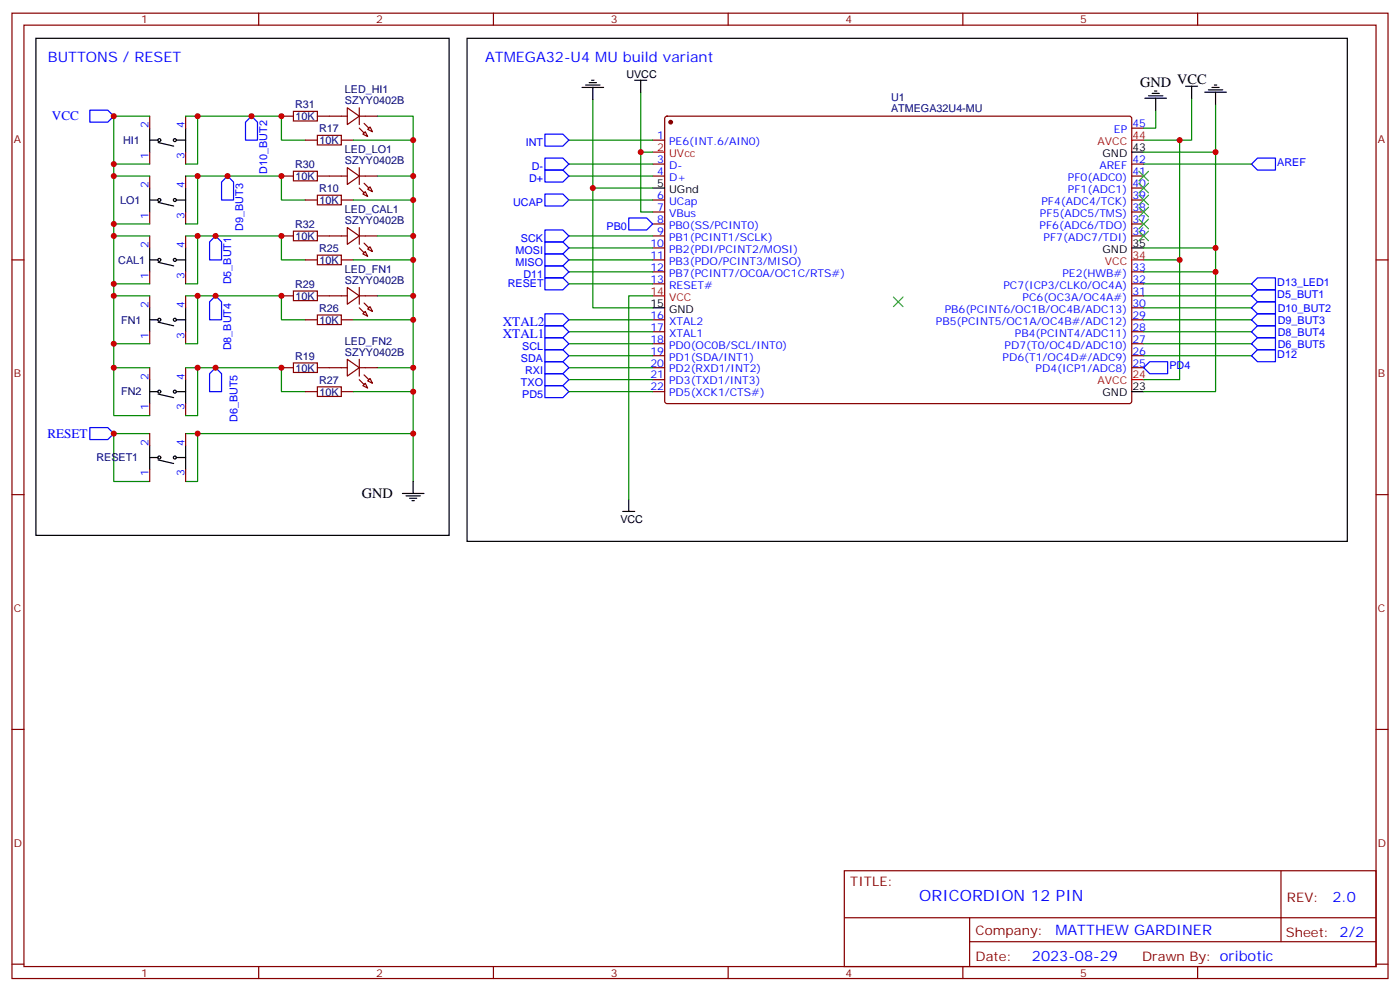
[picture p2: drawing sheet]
<svg xmlns="http://www.w3.org/2000/svg" width="412mm" height="292mm" viewBox="0 0 412 292" stroke-linecap="round" stroke-linejoin="round" font-family="sans-serif">
<g fill="none" stroke="#870000" stroke-width=".35">
<path d="M3.5 3.9h405.4v284.3h-405.4zM7.1 7.4h398.2v277.3h-398.2zM76.2 3.9v3.5M145.3 3.9v3.5M214.5 3.9v3.5M283.6 3.9v3.5M352.8 3.9v3.5M44.1 34.2v3.5M54.7 34.2v3.5M82.9 34.2h3.5M86.4 32.8h7.1v2.8h-7.1zM93.5 39.9h7v2.8h-7z"/>
<path d="M93.5 34.2h8.8M102.3 31.8l3.5 2.4-3.5 2.5zM105.8 31.8v4.9M105.8 34.2h5.3M106.9 39.5l.7-.7 .7 1.4zM108.3 38.1l.7-.7 .7 1.4zM196 34.4l.5-.2 136.4 .1 .5 .6-.1 83.6-.6 .4-136.5-.1-.4-.6v-83.3zM333.4 37.7h3.5M44.1 44.8v3.5M44.1 51.9v3.5M54.7 44.8v3.5M54.7 51.9v3.5"/>
<path d="M82.9 51.9h3.5M86.4 50.4h7.1v2.9h-7.1zM90 41.3h3.5M90 58.9h3.5M93.5 57.5h7v2.8h-7zM93.5 51.9h8.8M100.5 41.3h3.6M100.5 58.9h3.6M102.3 49.4l3.5 2.5-3.5 2.4zM105.8 49.4v4.9M105.8 51.9h5.3M106.9 57.2l.7-.8 .7 1.5z"/>
<path d="M108.3 55.7l.7-.7 .7 1.4zM192.3 51.9h3.5M192.3 41.3h3.5M192.3 58.9h3.5M192.3 48.3h3.5M333.4 51.9h3.5M333.4 58.9h3.5M333.4 48.3h3.5M333.4 55.4h3.5M3.5 76.6h3.6M44.1 62.4v3.6M44.1 69.5v3.5"/>
<path d="M54.7 62.4v3.6M54.7 69.5v3.5M82.9 69.5h3.5M86.4 68.1h7.1v2.8h-7.1zM90 76.6h3.5M93.5 75.1h7v2.9h-7zM93.5 69.5h8.8M100.5 76.6h3.6M102.3 67l3.5 2.5-3.5 2.5zM105.8 69.5h5.3M105.8 67v5M107.6 74.1l.7 1.4-1.4-.7z"/>
<path d="M108.3 73.4l.7-.7 .7 1.4zM192.3 76.6h3.5M192.3 69.5h3.5M192.3 62.4h3.5M192.3 66h3.5M192.3 73h3.5M333.4 69.5h3.5M333.4 62.4h3.5M333.4 66h3.5M405.3 76.6h3.6M44.1 80.1v3.5M44.1 87.1v3.6"/>
<path d="M44.1 97.7v3.5M54.7 80.1v3.5M54.7 87.1v3.6M54.7 97.7v3.5M82.9 87.1h3.5M86.4 85.7h7.1v2.8h-7.1zM90 94.2h3.5M93.5 92.8h7v2.8h-7zM93.5 87.1h8.8M100.5 94.2h3.6M102.3 84.7l3.5 2.4-3.5 2.5zM105.8 84.7v4.9"/>
<path d="M105.8 87.1h5.3M106.9 92.4l.7-.7 .7 1.4zM108.3 91l.7-.7 .7 1.4zM192.3 94.2h3.5M192.3 80.1h3.5M192.3 83.6h3.5M192.3 97.7h3.5M333.4 87.1h3.5M333.4 94.2h3.5M333.4 80.1h3.5M333.4 83.6h3.5M333.4 97.7h3.5"/>
<path d="M333.4 90.7h3.5M44.1 108.3v3.5M44.1 118.9v3.5M54.7 108.3v3.5M54.7 118.9v3.5M82.9 108.3h3.5M86.4 106.9h7.1v2.8h-7.1zM90 115.4h3.5M93.5 113.9h7v2.9h-7zM93.5 108.3h8.8M100.5 115.4h3.6M102.3 105.8l3.5 2.5-3.5 2.5z"/>
<path d="M105.8 105.8v5M105.8 108.3h5.3M106.9 113.6l.7-.7 .7 1.4zM108.3 112.2l.7-.7 .7 1.4zM192.3 108.3h3.5M192.3 115.4h3.5M192.3 101.2h3.5M192.3 104.8h3.5M192.3 111.8h3.5M333.4 108.3h3.5M333.4 101.2h3.5M333.4 104.8h3.5"/>
<path d="M44.1 127.7v3.5M44.1 138.3v3.5M54.7 127.7v3.5M54.7 138.3v3.5M3.5 145.7h3.6M405.3 145.7h3.6M3.5 214.8h3.6M405.3 214.8h3.6M248.7 256.5h156.6v28.2h-156.6zM377.3 256.5v20.9M248.7 270.3h156.5M285.6 277.4h119.6"/>
<path d="M285.6 270.3v14.1M3.5 284h3.6M76.2 284.7v3.5M145.3 284.7v3.5M214.5 284.7v3.5M283.6 284.7v3.5M352.8 284.7v3.5M405.3 284h3.6"/>
</g>
<g fill="none" stroke="#00f" stroke-width=".35">
<path d="M26.5 32.5h5.2l1.8 1.7-1.8 1.8h-5.2zM72.3 36l1.8-1.8 1.7 1.8v5.3h-3.5zM160.5 39.5h5.3l1.8 1.8-1.8 1.7h-5.3zM67 51.9l1.8 1.7v5.3h-3.5v-5.3zM160.5 50.1h5.3l1.8 1.8-1.8 1.7h-5.3zM160.5 46.6h5.3l1.8 1.7-1.8 1.8h-5.3zM160.5 57.2h5.3l1.8 1.7-1.8 1.8h-5.3zM368.7 48.3l1.7-1.7h5.3v3.5h-5.3zM63.5 69.5l1.8 1.8v5.3h-3.6v-5.3zM160.5 78.3h5.3l1.8 1.8-1.8 1.7h-5.3zM160.5 74.8h5.3l1.8 1.8-1.8 1.7h-5.3zM160.5 71.3h5.3l1.8 1.7-1.8 1.8h-5.3z"/>
<path d="M160.5 67.7h5.3l1.8 1.8-1.8 1.8h-5.3zM185.2 64.2h5.3l1.8 1.8-1.8 1.7h-5.3zM63.5 87.1l1.8 1.8v5.3h-3.6v-5.3zM160.5 96h5.3l1.8 1.7-1.8 1.8h-5.3zM160.5 92.4h5.3l1.8 1.8-1.8 1.8h-5.3zM160.5 81.8h5.3l1.8 1.8-1.8 1.8h-5.3zM160.5 99.5h5.3l1.8 1.7-1.8 1.8h-5.3zM368.7 94.2l1.7-1.8h5.3v3.6h-5.3zM368.7 87.1l1.7-1.7h5.3v3.5h-5.3zM370.4 96h5.3v3.5h-5.3l-1.7-1.8zM370.4 88.9h5.3v3.5h-5.3l-1.7-1.7zM370.4 81.8h5.3v3.6h-5.3l-1.7-1.8z"/>
<path d="M63.5 108.3l1.8 1.8v5.3h-3.6v-5.3zM160.5 103h5.3l1.8 1.8-1.8 1.7h-5.3zM160.5 106.5h5.3l1.8 1.8-1.8 1.8h-5.3zM160.5 110.1h5.3l1.8 1.7-1.8 1.8h-5.3zM160.5 113.6h5.3l1.8 1.8-1.8 1.7h-5.3zM338.7 106.5h5.3v3.6h-5.3l-1.8-1.8zM368.7 101.2l1.7-1.7h5.3v3.5h-5.3zM370.4 103h5.3v3.5h-5.3l-1.7-1.7zM26.5 125.9h5.2l1.8 1.8-1.8 1.8h-5.2z"/>
</g>
<g fill="none" stroke="#008700" stroke-width=".35">
<path d="M44.1 34.2h-10.6v88.2h10.6M54.7 34.2h28.2v7.1h7.1M58.2 34.2v14.1h-3.5M111.1 34.2h10.6v107.6M174.6 29.3v26.1h17.7M188.7 27.2v17.6h3.6M340.4 32.5v5.2h-3.5M351 28.9v12.4h-14.1M358.1 30.7v14.1h-21.2M33.5 51.9h10.6M33.5 48.3h10.6M54.7 51.9h28.2v7h7.1"/>
<path d="M58.2 51.9v14.1h-3.5M104.1 41.3h17.6M104.1 58.9h17.6M111.1 51.9h10.6M167.6 51.9h24.7M167.6 41.3h24.7M167.6 58.9h24.7M167.6 48.3h24.7M174.6 55.4v35.3h17.7M188.7 44.8v17.6h3.6M336.9 48.3h31.8M347.5 41.3v35.3h-10.6"/>
<path d="M358.1 44.8v28.2h-21.2M33.5 69.5h10.6M33.5 66h10.6M54.7 69.5h28.2v7.1h7.1M58.2 69.5v14.1h-3.5M104.1 76.6h17.6M111.1 69.5h10.6M167.6 69.5h24.7M167.6 76.6h24.7M167.6 73h24.7M347.5 76.6v35.2h-10.6M358.1 73v42.4h-21.2"/>
<path d="M33.5 87.1h10.6M33.5 83.6h10.6M54.7 87.1h28.2v7.1h7.1M58.2 87.1v14.1h-3.5M104.1 94.2h17.6M111.1 87.1h10.6M167.6 94.2h24.7M167.6 83.6h24.7M167.6 97.7h24.7M167.6 80.1h24.7M192.3 87.1h-7.1v60M336.9 87.1h31.8"/>
<path d="M336.9 94.2h31.8M336.9 83.6h31.8M336.9 97.7h31.8M336.9 80.1h21.2M336.9 90.7h31.8M33.5 108.3h10.6M33.5 101.2h10.6M54.7 108.3h28.2v7.1h7.1M58.2 108.3v14.1h-3.5M104.1 115.4h17.6M111.1 108.3h10.6M167.6 108.3h24.7"/>
<path d="M167.6 115.4h24.7M167.6 101.2h24.7M167.6 104.8h24.7M167.6 111.8h24.7M336.9 101.2h31.8M336.9 104.8h31.8M44.1 127.7h-10.6v14.1h10.6M54.7 127.7h67M58.2 127.7v14.1h-3.5"/>
</g>
<g fill="none" stroke="#000" stroke-width=".35">
<path d="M10.6 11.3h121.7v146.4h-121.7zM137.6 11.3h259.3v148.2h-259.3zM44.1 37.7v7.1M54.7 37.7v7.1M171.4 25.8h6.4M172.5 25h4.2M173.6 24.3h2.1M174.3 23.6h.7M174.6 25.8v3.5M187 23.6h3.5M188.7 23.6v3.6M337.3 28.9h6.3"/>
<path d="M338.3 28.2h4.2M339.4 27.5h2.1M340.1 26.8h.7M340.4 28.9v3.6M349.2 25.4h3.6M351 25.4v3.5M354.9 27.2h6.3M356 26.5h4.2M357 25.8h2.1M357.7 25h.7M358.1 27.2v3.5M44.1 55.4v7"/>
<path d="M44.1 41.3h2.5M44.1 58.9h2.5M46.6 42l4.6 1M46.6 59.6l4.6 1.1M52.2 41.3h2.5M52.2 58.9h2.5M54.7 55.4v7M192.3 55.4h3.5M333.4 44.8h3.5M44.1 73v7.1M44.1 76.6h2.5M46.6 77.3l4.6 1"/>
<path d="M52.2 76.6h2.5M54.7 73v7.1M333.4 73h3.5M44.1 90.7v7M44.1 94.2h2.5M46.6 94.9l4.6 1.1M52.2 94.2h2.5M54.7 90.7v7M192.3 90.7h3.5M44.1 111.8v7.1M44.1 115.4h2.5M46.6 116.1l4.6 1"/>
<path d="M52.2 115.4h2.5M54.7 111.8v7.1M333.4 115.4h3.5M44.1 131.2v7.1M44.1 134.8h2.5M46.6 135.5l4.6 1M52.2 134.8h2.5M54.7 131.2v7.1M118.5 145.3h6.4M119.6 146.1h4.2M120.6 146.8h2.2M121.4 147.5h.7"/>
<path d="M121.7 141.8v3.5M183.4 150.6h3.6M185.2 147.1v3.5"/>
<circle cx="46.9" cy="58.9" r=".44"/>
<circle cx="46.9" cy="41.3" r=".44"/>
<circle cx="51.5" cy="58.9" r=".44"/>
<circle cx="51.5" cy="41.3" r=".44"/>
<circle cx="46.9" cy="76.6" r=".44"/>
<circle cx="51.5" cy="76.6" r=".44"/>
<circle cx="46.9" cy="94.2" r=".44"/>
<circle cx="51.5" cy="94.2" r=".44"/>
<circle cx="46.9" cy="115.4" r=".44"/>
<circle cx="51.5" cy="115.4" r=".44"/>
<circle cx="46.9" cy="134.8" r=".44"/>
<circle cx="51.5" cy="134.8" r=".44"/>
</g>
<g fill="#870000" stroke="#870000" stroke-width=".35">
<path d="M107.2 71.6l1.5 1.4z"/>
<path d="M105.8 73l1.4 1.4z"/>
<path d="M107.2 54l1.5 1.4z"/>
<path d="M105.8 55.4l1.4 1.4z"/>
<path d="M107.2 36.3l1.5 1.4z"/>
<path d="M105.8 37.7l1.4 1.5z"/>
<path d="M107.2 89.3l1.5 1.4z"/>
<path d="M105.8 90.7l1.4 1.4z"/>
<path d="M107.2 110.4l1.5 1.4z"/>
<path d="M105.8 111.8l1.4 1.4z"/>
<circle cx="197.6" cy="36" r=".53"/>
</g>
<path d="M192.3 44.8h3.5M333.4 41.3h3.5M333.4 76.6h3.5M192.3 87.1h3.5M333.4 111.8h3.5" fill="none" stroke="#f00" stroke-width=".35"/>
<g fill="none" stroke="#3c3" stroke-width=".35">
<path d="M335.5 50.4l2.8 2.9M335.5 54l2.8 2.8M335.5 57.5l2.8 2.8M338.3 50.4l-2.8 2.9M338.3 54l-2.8 2.8M338.3 57.5l-2.8 2.8M335.5 61l2.8 2.9M335.5 64.6l2.8 2.8M335.5 68.1l2.8 2.8M338.3 61l-2.8 2.9M338.3 64.6l-2.8 2.8M338.3 68.1l-2.8 2.8"/>
<path d="M263.2 87.5l2.8 2.8M266 87.5l-2.8 2.8"/>
</g>
<g fill="#c00">
<circle cx="121.7" cy="127.7" r=".88"/>
<circle cx="33.5" cy="127.7" r=".88"/>
<circle cx="58.2" cy="127.7" r=".88"/>
<circle cx="63.5" cy="108.3" r=".88"/>
<circle cx="63.5" cy="87.1" r=".88"/>
<circle cx="74.1" cy="34.2" r=".88"/>
<circle cx="67" cy="51.9" r=".88"/>
<circle cx="63.5" cy="69.5" r=".88"/>
<circle cx="33.5" cy="34.2" r=".88"/>
<circle cx="33.5" cy="108.3" r=".88"/>
<circle cx="33.5" cy="87.1" r=".88"/>
<circle cx="33.5" cy="69.5" r=".88"/>
<circle cx="33.5" cy="51.9" r=".88"/>
<circle cx="33.5" cy="48.3" r=".88"/>
<circle cx="33.5" cy="66" r=".88"/>
<circle cx="33.5" cy="83.6" r=".88"/>
<circle cx="33.5" cy="101.2" r=".88"/>
<circle cx="121.7" cy="51.9" r=".88"/>
<circle cx="121.7" cy="69.5" r=".88"/>
<circle cx="121.7" cy="87.1" r=".88"/>
<circle cx="121.7" cy="108.3" r=".88"/>
<circle cx="121.7" cy="41.3" r=".88"/>
<circle cx="121.7" cy="58.9" r=".88"/>
<circle cx="121.7" cy="76.6" r=".88"/>
<circle cx="121.7" cy="94.2" r=".88"/>
<circle cx="121.7" cy="115.4" r=".88"/>
<circle cx="58.2" cy="51.9" r=".88"/>
<circle cx="58.2" cy="69.5" r=".88"/>
<circle cx="58.2" cy="87.1" r=".88"/>
<circle cx="58.2" cy="108.3" r=".88"/>
<circle cx="58.2" cy="34.2" r=".88"/>
<circle cx="82.9" cy="34.2" r=".88"/>
<circle cx="82.9" cy="51.9" r=".88"/>
<circle cx="82.9" cy="69.5" r=".88"/>
<circle cx="82.9" cy="87.1" r=".88"/>
<circle cx="82.9" cy="108.3" r=".88"/>
<circle cx="347.5" cy="41.3" r=".88"/>
<circle cx="347.5" cy="76.6" r=".88"/>
<circle cx="188.7" cy="44.8" r=".88"/>
<circle cx="174.6" cy="55.4" r=".88"/>
<circle cx="358.1" cy="80.1" r=".88"/>
<circle cx="358.1" cy="44.8" r=".88"/>
<circle cx="358.1" cy="73" r=".88"/>
</g>
<text font-size="4.6" fill="#00f" x="270.8" y="265.5">ORICORDION 12 PIN</text>
<g font-size="4.2" fill="#00f">
<text x="14.1" y="18.3">BUTTONS / RESET</text>
<text x="142.9" y="18.3">ATMEGA32-U4 MU build variant</text>
<text x="392.5" y="265.7">2.0</text>
<text x="310.9" y="275.3">MATTHEW GARDINER</text>
<text x="304" y="283.1">2023-08-29</text>
</g>
<g font-size="4.2">
<text x="335.8" y="25.7">GND VCC</text>
<text x="106.5" y="146.8">GND</text>
</g>
<g font-size="3.9" fill="#00f">
<text x="15.3" y="35.5">VCC</text>
<text x="148.1" y="96">XTAL2</text>
<text x="148.1" y="99.5">XTAL1</text>
<text x="14" y="129">RESET</text>
</g>
<g font-size="3.9" fill="#800">
<text x="250.5" y="261.1">TITLE:</text>
<text x="379.1" y="265.7">REV:</text>
<text x="287.4" y="275.3">Company:</text>
<text x="378.7" y="275.9">Sheet: 2/2</text>
<text x="287.4" y="282.9">Date:</text>
<text x="336.4" y="283">Drawn By: oribotic</text>
</g>
<g font-size="3.2" fill="#800">
<text x="41.6" y="6.9">1</text>
<text x="110.8" y="6.9">2</text>
<text x="179.9" y="6.9">3</text>
<text x="249.1" y="6.9">4</text>
<text x="318.2" y="6.9">5</text>
<text x="4.1" y="42">A</text>
<text x="405.9" y="42">A</text>
<text x="4.1" y="111.1">B</text>
<text x="405.9" y="111.1">B</text>
<text x="4.1" y="180.3">C</text>
<text x="405.9" y="180.3">C</text>
<text x="4.1" y="249.4">D</text>
<text x="405.9" y="249.4">D</text>
<text x="41.6" y="287.7">1</text>
<text x="110.8" y="287.7">2</text>
<text x="179.9" y="287.7">3</text>
<text x="249.1" y="287.7">4</text>
<text x="318.2" y="287.7">5</text>
</g>
<g font-size="3.2">
<text x="184.5" y="22.9">UVCC</text>
<text x="324.8" y="46.2">GND</text>
<text x="333.6" y="44.5">43</text>
<text x="193.6" y="55">5</text>
<text x="197.1" y="56.8">UGnd</text>
<text x="324.8" y="74.4">GND</text>
<text x="333.6" y="72.7">35</text>
<text x="191.6" y="90.3">15</text>
<text x="197.1" y="92.1">GND</text>
<text x="324.8" y="116.8">GND</text>
<text x="333.6" y="115">23</text>
<text x="182.7" y="154">VCC</text>
</g>
<g font-size="3.2" fill="#000080">
<text x="101.6" y="27.5">LED_HI1</text>
<text x="262.5" y="29.8">U1</text>
<text x="86.9" y="31.8">R31</text>
<text x="87" y="35.4">10K</text>
<text x="101.6" y="30.7">SZYY0402B</text>
<text x="262.5" y="33">ATMEGA32U4-MU</text>
<text x="94" y="38.9">R17</text>
<text x="36.2" y="42.4">HI1</text>
<text x="94.1" y="42.4">10K</text>
<text x="101.6" y="45.1">LED_LO1</text>
<text x="86.9" y="49.5">R30</text>
<text x="87" y="53">10K</text>
<text x="101.6" y="48.3">SZYY0402B</text>
<text x="94" y="56.5">R10</text>
<text x="35.4" y="60.1">LO1</text>
<text x="94.1" y="60.1">10K</text>
<text x="101.6" y="66">SZYY0402B</text>
<text x="101.6" y="62.8">LED_CAL1</text>
<text x="86.9" y="67.1">R32</text>
<text x="87" y="70.6">10K</text>
<text x="34.9" y="77.7">CAL1</text>
<text x="94" y="74.2">R25</text>
<text x="94.1" y="77.7">10K</text>
<text x="101.6" y="83.6">SZYY0402B</text>
<text x="101.6" y="80.4">LED_FN1</text>
<text x="86.9" y="84.7">R29</text>
<text x="87" y="88.3">10K</text>
<text x="35.7" y="95.3">FN1</text>
<text x="94" y="91.8">R26</text>
<text x="94.1" y="95.3">10K</text>
<text x="101.6" y="101.6">LED_FN2</text>
<text x="86.9" y="105.9">R19</text>
<text x="101.6" y="104.8">SZYY0402B</text>
<text x="87" y="109.4">10K</text>
<text x="94" y="113">R27</text>
<text x="35.7" y="116.5">FN2</text>
<text x="94.1" y="116.5">10K</text>
<text x="28.4" y="135.9">RESET1</text>
</g>
<g font-size="3.2" fill="#00f">
<text x="43.7" y="37.7" transform="rotate(-90 43.7 37.7)">2</text>
<text x="54.3" y="37.7" transform="rotate(-90 54.3 37.7)">4</text>
<text x="193.6" y="40.9">1</text>
<text x="328.1" y="39.2">EP</text>
<text x="333.6" y="37.4">45</text>
<text x="43.7" y="46.8" transform="rotate(-90 43.7 46.8)">1</text>
<text x="54.3" y="46.8" transform="rotate(-90 54.3 46.8)">3</text>
<text x="154.9" y="43">INT</text>
<text x="193.6" y="48">3</text>
<text x="197.1" y="42.7">PE6(INT.6/AIN0)</text>
<text x="333.6" y="48">42</text>
<text x="78.7" y="51.2" transform="rotate(-90 78.7 51.2)">D10_BUT2</text>
<text x="155.8" y="53.6">D+</text>
<text x="156.6" y="50.1">D-</text>
<text x="193.6" y="51.5">4</text>
<text x="197.1" y="49.7">D-</text>
<text x="197.1" y="53.3">D+</text>
<text x="314.6" y="53.3">PF0(ADC0)</text>
<text x="323.9" y="49.7">AREF</text>
<text x="333.6" y="51.5">41</text>
<text x="376.2" y="48.9">AREF</text>
<text x="43.7" y="55.4" transform="rotate(-90 43.7 55.4)">2</text>
<text x="54.3" y="55.4" transform="rotate(-90 54.3 55.4)">4</text>
<text x="193.6" y="58.6">6</text>
<text x="314.6" y="56.8">PF1(ADC1)</text>
<text x="333.6" y="58.6">39</text>
<text x="333.6" y="55">40</text>
<text x="43.7" y="64.5" transform="rotate(-90 43.7 64.5)">1</text>
<text x="54.3" y="64.5" transform="rotate(-90 54.3 64.5)">3</text>
<text x="151.2" y="60.7">UCAP</text>
<text x="193.6" y="62.1">7</text>
<text x="193.6" y="65.6">8</text>
<text x="197.1" y="60.3">UCap</text>
<text x="197.1" y="63.9">VBus</text>
<text x="306.3" y="63.9">PF5(ADC5/TMS)</text>
<text x="306.8" y="60.3">PF4(ADC4/TCK)</text>
<text x="333.6" y="65.6">37</text>
<text x="333.6" y="62.1">38</text>
<text x="71.7" y="67.9" transform="rotate(-90 71.7 67.9)">D9_BUT3</text>
<text x="153.5" y="71.3">SCK</text>
<text x="178.7" y="67.7">PB0</text>
<text x="193.6" y="69.1">9</text>
<text x="197.1" y="67.4">PB0(SS/PCINT0)</text>
<text x="197.1" y="70.9">PB1(PCINT1/SCLK)</text>
<text x="306.2" y="67.4">PF6(ADC6/TDO)</text>
<text x="307.4" y="70.9">PF7(ADC7/TDI)</text>
<text x="333.6" y="69.1">36</text>
<text x="43.7" y="73" transform="rotate(-90 43.7 73)">2</text>
<text x="54.3" y="73" transform="rotate(-90 54.3 73)">4</text>
<text x="151.9" y="74.8">MOSI</text>
<text x="191.6" y="72.7">10</text>
<text x="191.6" y="76.2">11</text>
<text x="197.1" y="74.4">PB2(PDI/PCINT2/MOSI)</text>
<text x="197.1" y="78">PB3(PDO/PCINT3/MISO)</text>
<text x="43.7" y="82.1" transform="rotate(-90 43.7 82.1)">1</text>
<text x="54.3" y="82.1" transform="rotate(-90 54.3 82.1)">3</text>
<text x="68.1" y="83.8" transform="rotate(-90 68.1 83.8)">D5_BUT1</text>
<text x="151.9" y="78.3">MISO</text>
<text x="154.2" y="81.8">D11</text>
<text x="191.6" y="79.7">12</text>
<text x="191.6" y="83.3">13</text>
<text x="197.1" y="81.5">PB7(PCINT7/OC0A/OC1C/RTS#)</text>
<text x="313" y="81.5">PE2(HWB#)</text>
<text x="333.6" y="83.3">32</text>
<text x="333.6" y="79.7">33</text>
<text x="149.6" y="84.7">RESET</text>
<text x="197.1" y="85">RESET#</text>
<text x="295.6" y="85">PC7(ICP3/CLK0/OC4A)</text>
<text x="301.2" y="88.5">PC6(OC3A/OC4A#)</text>
<text x="333.6" y="86.8">31</text>
<text x="376.2" y="87.7">D5_BUT1</text>
<text x="376.2" y="84.1">D13_LED1</text>
<text x="43.7" y="90.7" transform="rotate(-90 43.7 90.7)">2</text>
<text x="54.3" y="90.7" transform="rotate(-90 54.3 90.7)">4</text>
<text x="191.6" y="93.8">16</text>
<text x="197.1" y="95.6">XTAL2</text>
<text x="275.7" y="95.6">PB5(PCINT5/OC1A/OC4B#/ADC12)</text>
<text x="278.3" y="92.1">PB6(PCINT6/OC1B/OC4B/ADC13)</text>
<text x="333.6" y="93.8">29</text>
<text x="333.6" y="90.3">30</text>
<text x="376.4" y="95.4">D9_BUT3</text>
<text x="376.4" y="91.9">D10_BUT2</text>
<text x="43.7" y="99.7" transform="rotate(-90 43.7 99.7)">1</text>
<text x="54.3" y="99.7" transform="rotate(-90 54.3 99.7)">3</text>
<text x="191.6" y="97.4">17</text>
<text x="191.6" y="100.9">18</text>
<text x="197.1" y="99.1">XTAL1</text>
<text x="299" y="99.1">PB4(PCINT4/ADC11)</text>
<text x="333.6" y="100.9">27</text>
<text x="333.6" y="97.4">28</text>
<text x="376.4" y="98.9">D8_BUT4</text>
<text x="68.1" y="103.2" transform="rotate(-90 68.1 103.2)">D8_BUT4</text>
<text x="153.5" y="106.5">SDA</text>
<text x="153.8" y="103">SCL</text>
<text x="191.6" y="104.4">19</text>
<text x="191.6" y="108">20</text>
<text x="197.1" y="102.7">PD0(OC0B/SCL/INT0)</text>
<text x="197.1" y="106.2">PD1(SDA/INT1)</text>
<text x="295.3" y="106.2">PD6(T1/OC4D#/ADC9)</text>
<text x="295.9" y="102.7">PD7(T0/OC4D/ADC10)</text>
<text x="333.6" y="108">25</text>
<text x="333.6" y="104.4">26</text>
<text x="376.2" y="105.3">D12</text>
<text x="376.4" y="102.4">D6_BUT5</text>
<text x="43.7" y="111.8" transform="rotate(-90 43.7 111.8)">2</text>
<text x="54.3" y="111.8" transform="rotate(-90 54.3 111.8)">4</text>
<text x="153.5" y="113.6">TXO</text>
<text x="154.7" y="110.1">RXI</text>
<text x="191.6" y="111.5">21</text>
<text x="197.1" y="109.7">PD2(RXD1/INT2)</text>
<text x="197.1" y="113.2">PD3(TXD1/INT3)</text>
<text x="305" y="109.7">PD4(ICP1/ADC8)</text>
<text x="344.5" y="108.8">PD4</text>
<text x="153.8" y="117.1">PD5</text>
<text x="191.6" y="115">22</text>
<text x="197.1" y="116.8">PD5(XCK1/CTS#)</text>
<text x="43.7" y="120.9" transform="rotate(-90 43.7 120.9)">1</text>
<text x="54.3" y="120.9" transform="rotate(-90 54.3 120.9)">3</text>
<text x="69.9" y="124.3" transform="rotate(-90 69.9 124.3)">D6_BUT5</text>
<text x="43.7" y="131.2" transform="rotate(-90 43.7 131.2)">2</text>
<text x="54.3" y="131.2" transform="rotate(-90 54.3 131.2)">4</text>
<text x="43.7" y="140.3" transform="rotate(-90 43.7 140.3)">1</text>
<text x="54.3" y="140.3" transform="rotate(-90 54.3 140.3)">3</text>
</g>
<g font-size="3.2" fill="#f00">
<text x="333.6" y="40.9">44</text>
<text x="193.6" y="44.5">2</text>
<text x="197.1" y="46.2">UVcc</text>
<text x="323.3" y="42.7">AVCC</text>
<text x="325.5" y="78">VCC</text>
<text x="333.6" y="76.2">34</text>
<text x="191.6" y="86.8">14</text>
<text x="197.1" y="88.5">VCC</text>
<text x="323.3" y="113.2">AVCC</text>
<text x="333.6" y="111.5">24</text>
</g>
</svg>
